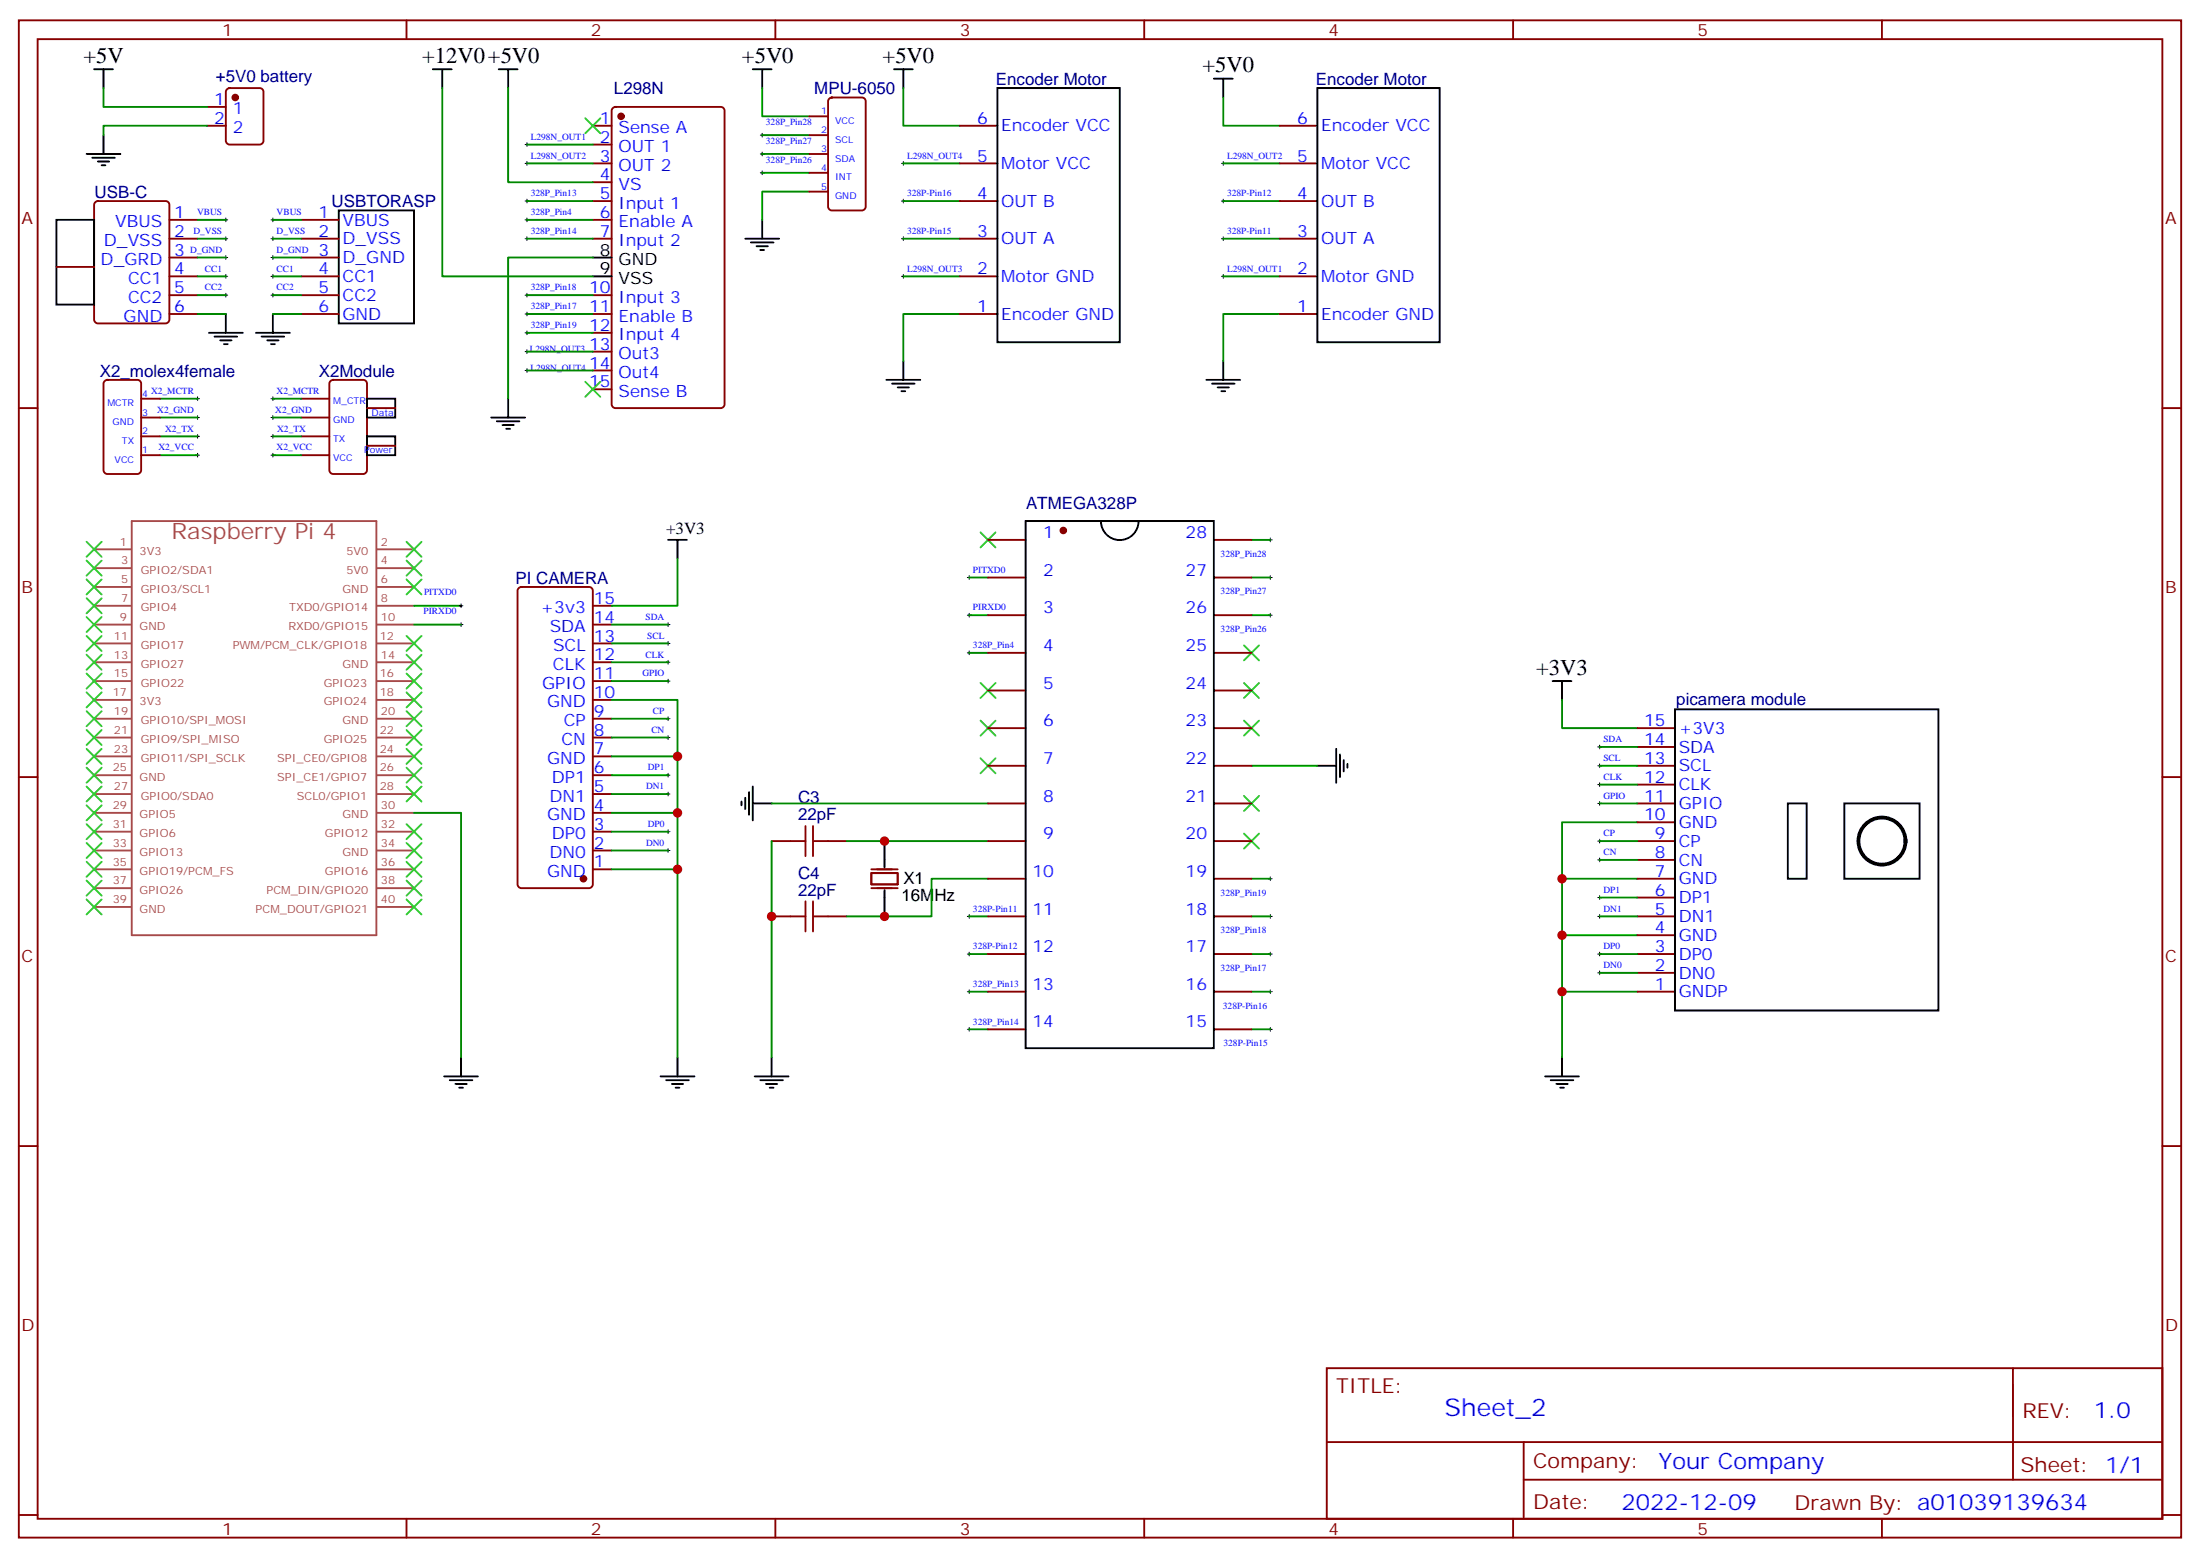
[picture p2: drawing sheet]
<svg xmlns="http://www.w3.org/2000/svg" width="412mm" height="292mm" viewBox="0 0 412 292" stroke-linecap="round" stroke-linejoin="round" font-family="sans-serif">
<g fill="none" stroke="#870000" stroke-width=".35">
<path d="M3.5 3.8h405.4v284.3h-405.4zM7.1 7.3h398.2v277.3h-398.2zM42.6 16.7l.4-.2h5.7a.71 .71 0 0 1 .7 .7v9.2a.76 .76 0 0 1-.7 .7h-5.7a.76 .76 0 0 1-.7-.7v-9.2zM76.2 3.8v3.5M145.3 3.8v3.5M155.5 18.5l.4-.2h5.7a.71 .71 0 0 1 .7 .7v19.7a.76 .76 0 0 1-.7 .7h-5.7a.76 .76 0 0 1-.7-.7v-19.7zM214.5 3.8v3.5M283.6 3.8v3.5M352.8 3.8v3.5M17.9 37.9l.4-.2h12.7a.71 .71 0 0 1 .7 .7v21.5a.76 .76 0 0 1-.7 .7h-12.7a.76 .76 0 0 1-.7-.7v-21.5zM38.8 23.6h3.5M38.8 20h3.5"/>
<path d="M111.1 23.6h3.6M111.1 27.1h3.6M111.1 30.6h3.6M111.1 34.1h3.6M111.1 37.7h3.6M114.9 20.2l.5-.2h19.7a.71 .71 0 0 1 .7 .7v55.1a.76 .76 0 0 1-.7 .7h-19.7a.76 .76 0 0 1-.7-.7v-55.1zM151.7 21.8h3.5M151.7 25.3h3.5M151.7 28.9h3.5M151.7 32.4h3.5M151.7 35.9h3.5M179.9 23.6h7.1"/>
<path d="M179.9 30.6h7.1M179.9 37.7h7.1M239.9 23.6h7M239.9 30.6h7M239.9 37.7h7M10.6 50h7M31.7 41.2h5.3M31.7 44.7h5.3M31.7 55.3h5.3M31.7 58.8h5.3M31.7 48.3h5.3M31.7 51.8h5.3"/>
<path d="M56.4 41.2h7.1M56.4 44.7h7.1M56.4 55.3h7.1M56.4 58.8h7.1M56.4 48.3h7.1M56.4 51.8h7.1M111.1 41.2h3.6M111.1 44.7h3.6M111.1 55.3h3.6M111.1 58.8h3.6M179.9 44.7h7.1M179.9 58.8h7.1"/>
<path d="M179.9 51.8h7.1M239.9 44.7h7M239.9 58.8h7M239.9 51.8h7M3.5 76.5h3.6M19.6 71.4l.5-.2h5.7a.71 .71 0 0 1 .7 .7v16.2a.76 .76 0 0 1-.7 .7h-5.7a.76 .76 0 0 1-.7-.7v-16.2zM26.5 78.2h3.5M26.5 74.7h3.5M56.4 78.2h5.3M56.4 74.7h5.3M62 71.4l.4-.2h5.7a.71 .71 0 0 1 .7 .7v16.2a.76 .76 0 0 1-.7 .7h-5.7a.76 .76 0 0 1-.7-.7v-16.2zM68.8 76.5h5.3"/>
<path d="M111.1 62.4h3.6M111.1 65.9h3.6M111.1 69.4h3.6M111.1 73h3.6M405.3 76.5h3.6M26.5 85.3h3.5M26.5 81.8h3.5M56.4 85.3h5.3M56.4 81.8h5.3M68.8 83.5h5.3M97.2 110.2l.5-.2h12.7a.71 .71 0 0 1 .7 .7v55a.76 .76 0 0 1-.7 .7h-12.7a.76 .76 0 0 1-.7-.7v-55zM111.1 117.1h3.6"/>
<path d="M111.1 113.5h3.6M185.2 101.2h7.1M185.2 108.2h7.1M185.2 115.3h7.1M227.5 101.2h7.1M227.5 108.2h7.1M227.5 115.3h7.1M111.1 138.2h3.6M111.1 134.7h3.6M111.1 131.2h3.6M111.1 127.6h3.6M111.1 124.1h3.6"/>
<path d="M111.1 120.6h3.6M185.2 122.3h7.1M185.2 129.4h7.1M185.2 136.5h7.1M227.5 122.3h7.1M227.5 129.4h7.1M227.5 136.5h7.1M306.9 136.5h7.1M306.9 140h7.1M3.5 145.6h3.6M111.1 159.4h3.6M111.1 155.9h3.6"/>
<path d="M111.1 152.3h3.6M111.1 148.8h3.6M111.1 145.3h3.6M111.1 141.7h3.6M144.6 157.6h3.6M155.2 157.6h3.5M185.2 157.6h7.1M185.2 143.5h7.1M185.2 150.6h7.1M227.5 157.6h7.1M227.5 143.5h7.1M227.5 150.6h7.1"/>
<path d="M306.9 157.6h7.1M306.9 143.5h7.1M306.9 150.6h7.1M306.9 147h7.1M306.9 154.1h7.1M405.3 145.6h3.6M111.1 162.9h3.6M144.6 171.7h3.6M155.2 171.7h3.5M163.3 163.6h5v2.1h-5zM163.3 162.9h5M163.3 166.4h5"/>
<path d="M185.2 171.7h7.1M185.2 178.8h7.1M185.2 164.7h7.1M227.5 171.7h7.1M227.5 178.8h7.1M227.5 164.7h7.1M306.9 171.7h7.1M306.9 178.8h7.1M306.9 164.7h7.1M306.9 161.1h7.1M306.9 168.2h7.1M306.9 175.3h7.1"/>
<path d="M185.2 192.9h7.1M185.2 185.8h7.1M227.5 192.9h7.1M227.5 185.8h7.1M306.9 185.8h7.1M306.9 182.3h7.1M3.5 214.8h3.6M405.3 214.8h3.6M248.7 256.4h156.6v28.2h-156.6zM377.3 256.4v20.9M248.7 270.2h156.5M285.6 277.3h119.6"/>
<path d="M285.6 270.2v14.2M3.5 283.9h3.6M76.2 284.6v3.5M145.3 284.6v3.5M214.5 284.6v3.5M283.6 284.6v3.5M352.8 284.6v3.5M405.3 283.9h3.6"/>
</g>
<g fill="none" stroke="#000" stroke-width=".35">
<path d="M17.6 13h3.6M19.4 13v3.5M81.1 13h3.6M82.9 13v3.5M93.5 13h3.5M95.2 13v3.5M141.1 13h3.5M142.9 13v3.5M167.6 13h3.5M169.3 13v3.5M187 16.5h22.9v47.6h-22.9zM227.5 14.7h3.6"/>
<path d="M229.3 14.7v3.6M246.9 16.5h23v47.6h-23zM16.2 28.9h6.4M17.3 29.6h4.2M18.3 30.3h2.2M19 31h.8M19.4 25.3v3.6M63.5 39.4h14.1v21.2h-14.1zM10.6 41.2h7v15.9h-7zM42.3 58.8v3.6M51.2 58.8v3.6M111.1 48.3h3.6"/>
<path d="M111.1 51.8h3.6M139.7 44.7h6.3M140.8 45.4h4.2M141.8 46.1h2.1M142.5 46.8h.7M142.9 41.2v3.5M39.2 62.4h6.3M40.2 63.1h4.2M41.3 63.8h2.1M42 64.5h.7M48 62.4h6.3M49 63.1h4.3"/>
<path d="M50.1 63.8h2.1M50.8 64.5h.7M68.8 74.7h5.3v3.5h-5.3zM92.1 78.2h6.3M93.1 79h4.3M94.2 79.7h2.1M95.2 74.7v3.5M166.2 71.2h6.3M167.2 71.9h4.2M168.3 72.6h2.1M169 73.3h.7M169.3 67.7v3.5"/>
<path d="M226.1 71.2h6.4M227.2 71.9h4.2M228.2 72.6h2.2M229 73.3h.7M229.3 67.7v3.5M68.8 81.8h5.3v3.5h-5.3zM94.9 80.4h.7M192.3 97.6h35.2v98.8h-35.2zM206.4 97.6l7 .1a3.5 3.5 0 0 1-3.5 3.5 3.5 3.5 0 0 1-3.5-3.6zM125.2 101.2h3.6M127 101.2v3.5M291 127.6h3.6"/>
<path d="M292.8 127.6v3.6M314 132.9h49.4v56.5h-49.4zM139 150.2v.7M139.7 149.5v2.1M140.4 148.4v4.3M141.1 150.6h3.5M141.1 147.4v6.3M165.8 157.6v5M246.9 143.5h3.6M250.5 140.3v6.4M251.2 141.4v4.2M251.9 142.5v2.1"/>
<path d="M252.6 143.2v.7M335.1 150.6h3.6v14.1h-3.6zM345.7 150.6h14.1v14.1h-14.1zM165.8 166.8v4.9M86.4 198.2v3.5M127 198.2v3.5M144.6 198.2v3.5M292.8 198.2v3.5M83.3 201.7h6.3M84.3 202.4h4.2M85.4 203.1h2.1M86.1 203.8h.7"/>
<path d="M123.8 201.7h6.4M124.9 202.4h4.2M125.9 203.1h2.2M126.6 203.8h.8M141.5 201.7h6.3M142.5 202.4h4.3M143.6 203.1h2.1M144.3 203.8h.7M289.6 201.7h6.4M290.7 202.4h4.2M291.7 203.1h2.2M292.5 203.8h.7"/>
</g>
<path d="M148.2 157.6h2.8M151 154.8v5.6M152.4 157.6h2.8M152.4 154.8v5.6M148.2 171.7h2.8M151 168.9v5.7M152.4 168.9v5.7M152.4 171.7h2.8" fill="none" stroke="#a10000" stroke-width=".35"/>
<g fill="none" stroke="#a64a4a" stroke-width=".35">
<path d="M24.7 97.6h45.9v77.7h-45.9zM17.6 102.9h7M17.6 106.5h7M17.6 110h7M17.6 113.5h7M17.6 117.1h7M70.7 102.9h6.9M70.7 106.5h6.9M70.7 110h6.9M70.7 113.5h6.9M70.7 117.1h6.9M17.6 131.2h7"/>
<path d="M17.6 124.1h7M17.6 134.7h7M17.6 120.6h7M17.6 127.6h7M17.6 138.2h7M70.7 131.2h6.9M70.7 124.1h6.9M70.7 134.7h6.9M70.7 120.6h6.9M70.7 127.6h6.9M70.7 138.2h6.9M17.6 145.3h7"/>
<path d="M17.6 152.3h7M17.6 159.4h7M17.6 141.7h7M17.6 148.8h7M17.6 155.9h7M70.7 145.3h6.9M70.7 152.3h6.9M70.7 159.4h6.9M70.7 141.7h6.9M70.7 148.8h6.9M70.7 155.9h6.9M17.6 170h7"/>
<path d="M17.6 162.9h7M17.6 166.4h7M70.7 170h6.9M70.7 162.9h6.9M70.7 166.4h6.9"/>
</g>
<g fill="none" stroke="#000" stroke-width=".19">
<path d="M98.4 30.6h.7M98.4 27.1h.7M98.4 37.7h.7M98.8 26.7v.7M98.8 30.3v.7M98.8 37.3v.7M142.5 25.3h.7M142.5 28.9h.7M142.5 32.4h.7M142.9 25v.7M142.9 28.5v.7M142.9 32v.7"/>
<path d="M169 30.6h.7M169 37.7h.7M169.3 30.3v.7M169.3 37.3v.7M229 30.6h.7M229 37.7h.7M229.3 30.3v.7M229.3 37.3v.7M42 51.8h.7M42 44.7h.7M42 41.2h.7M42 55.3h.7"/>
<path d="M42 48.3h.7M42.3 40.9v.7M42.3 44.4v.7M42.3 47.9v.7M42.3 51.4v.7M42.3 55v.7M50.8 51.8h.7M50.8 44.7h.7M50.8 41.2h.7M50.8 55.3h.7M50.8 48.3h.7M51.2 40.9v.7"/>
<path d="M51.2 44.4v.7M51.2 47.9v.7M51.2 51.4v.7M51.2 55v.7M98.4 44.7h.7M98.4 41.2h.7M98.4 58.8h.7M98.4 55.3h.7M98.8 40.9v.7M98.8 44.4v.7M98.8 55v.7M98.8 58.5v.7"/>
<path d="M169 51.8h.7M169 44.7h.7M169.3 44.4v.7M169.3 51.4v.7M229 51.8h.7M229 44.7h.7M229.3 44.4v.7M229.3 51.4v.7M36.7 78.2h.7M36.7 74.7h.7M37 74.4v.7M37 77.9v.7"/>
<path d="M50.8 78.2h.7M50.8 74.7h.7M51.2 74.4v.7M51.2 77.9v.7M98.4 65.9h.7M98.4 69.4h.7M98.4 62.4h.7M98.8 62v.7M98.8 65.5v.8M98.8 69.1v.7M36.7 85.3h.7M36.7 81.8h.7"/>
<path d="M37 81.4v.7M37 84.9v.8M50.8 85.3h.7M50.8 81.8h.7M51.2 81.4v.7M51.2 84.9v.8M86.1 117.1h.7M86.1 113.5h.7M86.4 113.2v.7M86.4 116.7v.7M124.9 117.1h.7M125.2 116.7v.7"/>
<path d="M181.3 108.2h.7M181.3 115.3h.7M181.7 107.9v.7M181.7 114.9v.7M237.8 108.2h.7M237.8 115.3h.7M237.8 101.2h.7M238.1 100.8v.7M238.1 107.9v.7M238.1 114.9v.7M124.9 120.6h.7M124.9 124.1h.7"/>
<path d="M124.9 134.7h.7M124.9 138.2h.7M124.9 127.6h.7M125.2 120.2v.7M125.2 123.8v.7M125.2 127.3v.7M125.2 134.3v.7M125.2 137.9v.7M181.3 122.3h.7M181.7 122v.7M299.5 140h.7M299.9 139.6v.7"/>
<path d="M124.9 145.3h.7M124.9 148.8h.7M124.9 155.9h.7M124.9 159.4h.7M125.2 144.9v.7M125.2 148.4v.8M125.2 155.5v.7M125.2 159v.7M299.5 150.6h.7M299.5 147h.7M299.5 143.5h.7M299.5 157.6h.7"/>
<path d="M299.9 143.2v.7M299.9 146.7v.7M299.9 150.2v.7M299.9 157.3v.7M181.3 171.7h.7M181.3 178.8h.7M181.7 171.4v.7M181.7 178.4v.7M237.8 171.7h.7M237.8 178.8h.7M237.8 164.7h.7M238.1 164.3v.7"/>
<path d="M238.1 171.4v.7M238.1 178.4v.7M299.5 171.7h.7M299.5 178.8h.7M299.5 161.1h.7M299.5 168.2h.7M299.9 160.8v.7M299.9 167.9v.7M299.9 171.4v.7M299.9 178.4v.7M181.3 192.9h.7M181.3 185.8h.7"/>
<path d="M181.7 185.5v.7M181.7 192.5v.8M237.8 192.9h.7M237.8 185.8h.7M238.1 185.5v.7M238.1 192.5v.8M299.5 182.3h.7M299.9 182v.7"/>
</g>
<g fill="none" stroke="#008700" stroke-width=".35">
<path d="M19.4 16.5v3.5h19.4M82.9 16.5v35.3h28.2M95.2 16.5v17.6h15.9M142.9 16.5v5.3h8.8M169.3 16.5v7.1h10.6M229.3 18.3v5.3h10.6M38.8 23.6h-19.4v1.7M98.8 37.7h12.3M98.8 30.6h12.3M98.8 27.1h12.3M142.9 25.3h8.8M142.9 28.9h8.8"/>
<path d="M142.9 32.4h8.8M151.7 35.9h-8.8v5.3M169.3 37.7h10.6M169.3 30.6h10.6M229.3 37.7h10.6M229.3 30.6h10.6M37 44.7h5.3M37 51.8h5.3M37 41.2h5.3M37 58.8h5.3M37 55.3h5.3M37 48.3h5.3"/>
<path d="M51.2 44.7h5.2M51.2 51.8h5.2M51.2 41.2h5.2M51.2 58.8h5.2M51.2 55.3h5.2M51.2 48.3h5.2M98.8 44.7h12.3M98.8 41.2h12.3M98.8 58.8h12.3M98.8 55.3h12.3M111.1 48.3h-15.9v26.4M169.3 44.7h10.6"/>
<path d="M169.3 51.8h10.6M179.9 58.8h-10.6v8.9M229.3 44.7h10.6M229.3 51.8h10.6M239.9 58.8h-10.6v8.9M30 74.7h7M30 78.2h7M51.2 74.7h5.2M51.2 78.2h5.2M98.8 62.4h12.3M98.8 65.9h12.3M98.8 69.4h12.3"/>
<path d="M30 81.8h7M30 85.3h7M51.2 81.8h5.2M51.2 85.3h5.2M77.6 117.1h8.8M77.6 113.5h8.8M114.7 117.1h10.5M127 104.7v8.8h-12.3M181.7 108.2h3.5M181.7 115.3h3.5M234.6 108.2h3.5M234.6 115.3h3.5"/>
<path d="M234.6 101.2h3.5M114.7 131.2h12.3v10.5M114.7 127.6h10.5M114.7 134.7h10.5M114.7 138.2h10.5M114.7 124.1h10.5M114.7 120.6h10.5M181.7 122.3h3.5M292.8 131.2v5.3h14.1M299.9 140h7M77.6 152.3h8.8v45.9M114.7 152.3h12.3v10.6"/>
<path d="M114.7 141.7h12.3v10.6M114.7 145.3h10.5M114.7 148.8h10.5M114.7 155.9h10.5M114.7 159.4h10.5M144.6 157.6v40.6M144.6 150.6h40.6M158.7 157.6h26.5M234.6 143.5h12.3M299.9 157.6h7M299.9 143.5h7M299.9 150.6h7"/>
<path d="M299.9 147h7M306.9 154.1h-14.1v10.6M114.7 162.9h12.3v35.3M181.7 171.7h3.5M181.7 178.8h3.5M185.2 164.7h-10.6v7h-15.9M234.6 171.7h3.5M234.6 178.8h3.5M234.6 164.7h3.5M299.9 171.7h7M299.9 178.8h7M299.9 161.1h7"/>
<path d="M299.9 168.2h7M306.9 175.3h-14.1v22.9M306.9 164.7h-14.1v10.6M181.7 192.9h3.5M181.7 185.8h3.5M234.6 192.9h3.5M234.6 185.8h3.5M292.8 185.8h14.1M299.9 182.3h7"/>
</g>
<g fill="none" stroke="#3c3" stroke-width=".35">
<path d="M109.7 22.2l2.8 2.8M112.5 22.2l-2.8 2.8M109.7 71.5l2.8 2.9M112.5 71.5l-2.8 2.9M183.8 99.8l2.8 2.8M186.6 99.8l-2.8 2.8M16.2 101.5l2.8 2.9M16.2 105.1l2.8 2.8M16.2 108.6l2.8 2.8M16.2 112.1l2.8 2.8M16.2 115.6l2.8 2.9M16.2 119.2l2.8 2.8"/>
<path d="M19 101.5l-2.8 2.9M19 105.1l-2.8 2.8M19 108.6l-2.8 2.8M19 112.1l-2.8 2.8M19 115.6l-2.8 2.9M19 119.2l-2.8 2.8M76.2 105.1l2.8 2.8M76.2 119.2l2.8 2.8M76.2 108.6l2.8 2.8M76.2 101.5l2.8 2.9M79 101.5l-2.8 2.9M79 105.1l-2.8 2.8"/>
<path d="M79 119.2l-2.8 2.8M79 108.6l-2.8 2.8M16.2 122.7l2.8 2.8M16.2 126.2l2.8 2.8M16.2 129.8l2.8 2.8M16.2 133.3l2.8 2.8M16.2 136.8l2.8 2.8M19 122.7l-2.8 2.8M19 126.2l-2.8 2.8M19 129.8l-2.8 2.8M19 133.3l-2.8 2.8M19 136.8l-2.8 2.8"/>
<path d="M76.2 122.7l2.8 2.8M76.2 126.2l2.8 2.8M76.2 129.8l2.8 2.8M76.2 133.3l2.8 2.8M76.2 136.8l2.8 2.8M79 122.7l-2.8 2.8M79 126.2l-2.8 2.8M79 129.8l-2.8 2.8M79 133.3l-2.8 2.8M79 136.8l-2.8 2.8M183.8 135l2.8 2.9M183.8 128l2.8 2.8"/>
<path d="M186.6 135l-2.8 2.9M186.6 128l-2.8 2.8M233.2 120.9l2.8 2.9M233.2 128l2.8 2.8M233.2 135l2.8 2.9M236 120.9l-2.8 2.9M236 128l-2.8 2.8M236 135l-2.8 2.9M16.2 140.3l2.8 2.9M16.2 143.9l2.8 2.8M16.2 147.4l2.8 2.8M16.2 150.9l2.8 2.8"/>
<path d="M16.2 154.4l2.8 2.9M16.2 158l2.8 2.8M19 140.3l-2.8 2.9M19 143.9l-2.8 2.8M19 147.4l-2.8 2.8M19 150.9l-2.8 2.8M19 154.4l-2.8 2.9M19 158l-2.8 2.8M76.2 140.3l2.8 2.9M76.2 143.9l2.8 2.8M76.2 147.4l2.8 2.8M76.2 154.4l2.8 2.9"/>
<path d="M76.2 158l2.8 2.8M79 140.3l-2.8 2.9M79 143.9l-2.8 2.8M79 147.4l-2.8 2.8M79 154.4l-2.8 2.9M79 158l-2.8 2.8M183.8 142.1l2.8 2.8M186.6 142.1l-2.8 2.8M233.2 149.2l2.8 2.8M233.2 156.2l2.8 2.8M236 149.2l-2.8 2.8M236 156.2l-2.8 2.8"/>
<path d="M16.2 161.5l2.8 2.8M16.2 165l2.8 2.9M16.2 168.6l2.8 2.8M19 161.5l-2.8 2.8M19 165l-2.8 2.9M19 168.6l-2.8 2.8M76.2 161.5l2.8 2.8M76.2 165l2.8 2.9M76.2 168.6l2.8 2.8M79 161.5l-2.8 2.8M79 165l-2.8 2.9M79 168.6l-2.8 2.8"/>
</g>
<g fill="#870000" stroke="#870000" stroke-width=".35">
<circle cx="116.4" cy="21.8" r=".53"/>
<circle cx="199.3" cy="99.4" r=".53"/>
<circle cx="109.4" cy="164.7" r=".53"/>
<circle cx="44.1" cy="18.3" r=".53"/>
</g>
<circle cx="352.8" cy="157.6" r="4.4" fill="none" stroke="#000" stroke-width=".71"/>
<g fill="#c00">
<circle cx="144.6" cy="171.7" r=".88"/>
<circle cx="165.8" cy="157.6" r=".88"/>
<circle cx="165.8" cy="171.7" r=".88"/>
<circle cx="292.8" cy="175.3" r=".88"/>
<circle cx="292.8" cy="164.7" r=".88"/>
<circle cx="292.8" cy="185.8" r=".88"/>
<circle cx="127" cy="152.3" r=".88"/>
<circle cx="127" cy="141.7" r=".88"/>
<circle cx="127" cy="162.9" r=".88"/>
</g>
<text font-size="4.6" fill="#00f" x="270.8" y="265.4">Sheet_2</text>
<g font-size="4.2">
<text x="15.6" y="11.9">+5V</text>
<text x="79.1" y="11.9">+12V0+5V0</text>
<text x="139.1" y="11.9">+5V0</text>
<text x="165.4" y="11.8">+5V0</text>
<text x="225.4" y="13.6">+5V0</text>
<text x="288" y="126.6">+3V3</text>
</g>
<text font-size="4.2" fill="#a54b4b" x="32.2" y="101.1">Raspberry Pi 4</text>
<g font-size="4.2" fill="#fff">
<text x="252.8" y="144.9">GND</text>
<text x="129.6" y="152">GND</text>
</g>
<g font-size="4.2" fill="#00f">
<text x="392.5" y="265.7">1.0</text>
<text x="310.9" y="275.2">Your Company</text>
<text x="304" y="283">2022-12-09</text>
</g>
<g font-size="3.9" fill="#800">
<text x="250.5" y="261">TITLE:</text>
<text x="379.1" y="265.7">REV:</text>
<text x="287.4" y="275.2">Company:</text>
<text x="378.7" y="275.8">Sheet: 1/1</text>
<text x="287.4" y="282.9">Date:</text>
<text x="336.4" y="282.9">Drawn By: a01039139634</text>
</g>
<g font-size="3.2" fill="#800">
<text x="41.6" y="6.8">1</text>
<text x="110.8" y="6.8">2</text>
<text x="179.9" y="6.8">3</text>
<text x="249.1" y="6.8">4</text>
<text x="318.2" y="6.8">5</text>
<text x="4.1" y="41.9">A</text>
<text x="405.9" y="41.9">A</text>
<text x="4.1" y="111.1">B</text>
<text x="405.9" y="111.1">B</text>
<text x="4.1" y="180.2">C</text>
<text x="405.9" y="180.2">C</text>
<text x="4.1" y="249.3">D</text>
<text x="405.9" y="249.3">D</text>
<text x="41.6" y="287.6">1</text>
<text x="110.8" y="287.6">2</text>
<text x="179.9" y="287.6">3</text>
<text x="249.1" y="287.6">4</text>
<text x="318.2" y="287.6">5</text>
</g>
<g font-size="3.2" fill="#000080">
<text x="40.5" y="15.4">+5V0 battery</text>
<text x="115.1" y="17.6">L298N</text>
<text x="152.6" y="17.6">MPU-6050</text>
<text x="186.7" y="15.9">Encoder Motor</text>
<text x="246.7" y="15.9">Encoder Motor</text>
<text x="17.7" y="37">USB-C</text>
<text x="62.2" y="38.8">USBTORASP</text>
<text x="18.7" y="70.6">X2_molex4female</text>
<text x="59.7" y="70.6">X2Module</text>
<text x="192.3" y="95.3">ATMEGA328P</text>
<text x="96.6" y="109.4">PI CAMERA</text>
<text x="314.2" y="132.1">picamera module</text>
<text x="149.6" y="153.7">22pF</text>
<text x="149.6" y="150.6">C3</text>
<text x="149.6" y="167.9">22pF</text>
<text x="149.6" y="164.7">C4</text>
</g>
<g font-size="3.2" fill="#00f">
<text x="40.1" y="19.7">1</text>
<text x="40.1" y="23.2">2</text>
<text x="43.6" y="21.4">1</text>
<text x="112.5" y="23.2">1</text>
<text x="183.2" y="23.2">6</text>
<text x="243.2" y="23.2">6</text>
<text x="43.6" y="25">2</text>
<text x="112.5" y="26.7">2</text>
<text x="116" y="25">Sense A</text>
<text x="116" y="28.5">OUT 1</text>
<text x="187.7" y="24.6">Encoder VCC</text>
<text x="247.6" y="24.6">Encoder VCC</text>
<text x="112.5" y="30.3">3</text>
<text x="112.5" y="33.8">4</text>
<text x="116" y="32">OUT 2</text>
<text x="116" y="35.6">VS</text>
<text x="183.2" y="30.3">5</text>
<text x="187.7" y="31.7">Motor VCC</text>
<text x="243.2" y="30.3">5</text>
<text x="247.6" y="31.7">Motor VCC</text>
<text x="32.6" y="40.9">1</text>
<text x="59.7" y="40.9">1</text>
<text x="112.5" y="37.3">5</text>
<text x="112.5" y="40.9">6</text>
<text x="116" y="39.1">Input 1</text>
<text x="183.2" y="37.3">4</text>
<text x="187.7" y="38.7">OUT B</text>
<text x="243.2" y="37.3">4</text>
<text x="247.6" y="38.7">OUT B</text>
<text x="19.5" y="46.1">D_VSS</text>
<text x="21.6" y="42.6">VBUS</text>
<text x="32.6" y="44.4">2</text>
<text x="32.6" y="47.9">3</text>
<text x="59.7" y="44.4">2</text>
<text x="59.7" y="47.9">3</text>
<text x="64.2" y="42.3">VBUS</text>
<text x="64.2" y="45.8">D_VSS</text>
<text x="112.5" y="44.4">7</text>
<text x="116" y="42.6">Enable A</text>
<text x="116" y="46.1">Input 2</text>
<text x="183.2" y="44.4">3</text>
<text x="187.7" y="45.8">OUT A</text>
<text x="243.2" y="44.4">3</text>
<text x="247.6" y="45.8">OUT A</text>
<text x="18.9" y="49.7">D_GRD</text>
<text x="24" y="53.2">CC1</text>
<text x="32.6" y="51.4">4</text>
<text x="59.7" y="51.4">4</text>
<text x="64.2" y="49.3">D_GND</text>
<text x="64.2" y="52.8">CC1</text>
<text x="183.2" y="51.4">2</text>
<text x="187.7" y="52.8">Motor GND</text>
<text x="243.2" y="51.4">2</text>
<text x="247.6" y="52.8">Motor GND</text>
<text x="24" y="56.7">CC2</text>
<text x="32.6" y="58.5">6</text>
<text x="32.6" y="55">5</text>
<text x="59.7" y="55">5</text>
<text x="59.7" y="58.5">6</text>
<text x="64.2" y="56.4">CC2</text>
<text x="64.2" y="59.9">GND</text>
<text x="110.4" y="55">10</text>
<text x="110.4" y="58.5">11</text>
<text x="116" y="56.7">Input 3</text>
<text x="183.2" y="58.5">1</text>
<text x="187.7" y="59.9">Encoder GND</text>
<text x="243.2" y="58.5">1</text>
<text x="247.6" y="59.9">Encoder GND</text>
<text x="23.2" y="60.3">GND</text>
<text x="110.4" y="62">12</text>
<text x="110.4" y="65.5">13</text>
<text x="116" y="60.3">Enable B</text>
<text x="116" y="63.8">Input 4</text>
<text x="110.4" y="69.1">14</text>
<text x="116" y="67.3">Out3</text>
<text x="116" y="70.8">Out4</text>
<text x="110.4" y="72.6">15</text>
<text x="116" y="74.4">Sense B</text>
<text x="195.5" y="100.8">1</text>
<text x="222.2" y="100.8">28</text>
<text x="195.5" y="107.9">2</text>
<text x="222.2" y="107.9">27</text>
<text x="111.3" y="113.2">15</text>
<text x="101.3" y="114.9">+3v3</text>
<text x="103" y="118.5">SDA</text>
<text x="111.3" y="116.7">14</text>
<text x="195.5" y="114.9">3</text>
<text x="222.2" y="114.9">26</text>
<text x="103.6" y="125.5">CLK</text>
<text x="103.7" y="122">SCL</text>
<text x="111.3" y="123.8">12</text>
<text x="111.3" y="120.2">13</text>
<text x="195.5" y="122">4</text>
<text x="222.2" y="122">25</text>
<text x="101.6" y="129">GPIO</text>
<text x="111.3" y="130.8">10</text>
<text x="111.3" y="127.3">11</text>
<text x="195.5" y="129">5</text>
<text x="222.2" y="129">24</text>
<text x="102.5" y="132.6">GND</text>
<text x="105.7" y="136.1">CP</text>
<text x="111.3" y="137.9">8</text>
<text x="111.3" y="134.3">9</text>
<text x="195.5" y="136.1">6</text>
<text x="222.2" y="136.1">23</text>
<text x="308.2" y="136.1">15</text>
<text x="314.7" y="137.5">+3V3</text>
<text x="102.5" y="143.2">GND</text>
<text x="105.2" y="139.6">CN</text>
<text x="111.3" y="141.4">7</text>
<text x="195.5" y="143.2">7</text>
<text x="222.2" y="143.2">22</text>
<text x="308.2" y="139.6">14</text>
<text x="308.2" y="143.2">13</text>
<text x="314.7" y="141">SDA</text>
<text x="103.4" y="146.7">DP1</text>
<text x="111.3" y="148.4">5</text>
<text x="111.3" y="144.9">6</text>
<text x="308.2" y="146.7">12</text>
<text x="314.7" y="144.6">SCL</text>
<text x="314.7" y="148.1">CLK</text>
<text x="102.5" y="153.7">GND</text>
<text x="103" y="150.2">DN1</text>
<text x="111.3" y="155.5">3</text>
<text x="111.3" y="152">4</text>
<text x="195.5" y="150.2">8</text>
<text x="222.2" y="150.2">21</text>
<text x="308.2" y="150.2">11</text>
<text x="308.2" y="153.7">10</text>
<text x="314.7" y="151.6">GPIO</text>
<text x="314.7" y="155.2">GND</text>
<text x="103" y="160.8">DN0</text>
<text x="103.4" y="157.3">DP0</text>
<text x="111.3" y="159">2</text>
<text x="195.5" y="157.3">9</text>
<text x="222.2" y="157.3">20</text>
<text x="310.2" y="157.3">9</text>
<text x="310.2" y="160.8">8</text>
<text x="314.7" y="158.7">CP</text>
<text x="102.5" y="164.3">GND</text>
<text x="111.3" y="162.6">1</text>
<text x="193.5" y="164.3">10</text>
<text x="222.2" y="164.3">19</text>
<text x="310.2" y="164.3">7</text>
<text x="310.2" y="167.9">6</text>
<text x="314.7" y="162.2">CN</text>
<text x="314.7" y="165.7">GND</text>
<text x="193.5" y="171.4">11</text>
<text x="222.2" y="171.4">18</text>
<text x="310.2" y="171.4">5</text>
<text x="314.7" y="169.3">DP1</text>
<text x="314.7" y="172.8">DN1</text>
<text x="193.5" y="178.4">12</text>
<text x="222.2" y="178.4">17</text>
<text x="310.2" y="174.9">4</text>
<text x="310.2" y="178.4">3</text>
<text x="314.7" y="176.3">GND</text>
<text x="314.7" y="179.8">DP0</text>
<text x="193.5" y="185.5">13</text>
<text x="222.2" y="185.5">16</text>
<text x="310.2" y="182">2</text>
<text x="310.2" y="185.5">1</text>
<text x="314.7" y="183.4">DN0</text>
<text x="314.7" y="186.9">GNDP</text>
<text x="193.5" y="192.5">14</text>
<text x="222.2" y="192.5">15</text>
</g>
<g font-size="3.2">
<text x="112.5" y="47.9">8</text>
<text x="112.5" y="51.4">9</text>
<text x="116" y="49.7">GND</text>
<text x="116" y="53.2">VSS</text>
<text x="124.8" y="100.1">+3V3</text>
<text x="169.3" y="165.7">X1</text>
<text x="169" y="168.9">16MHz</text>
</g>
<g font-size="2.1" fill="#a54b4b">
<text x="22.5" y="102.2">1</text>
<text x="22.7" y="105.8">3</text>
<text x="26.2" y="104">3V3</text>
<text x="26.4" y="107.5">GPIO2/SDA1</text>
<text x="64.9" y="104">5V0</text>
<text x="64.9" y="107.5">5V0</text>
<text x="71.4" y="102.2">2</text>
<text x="71.4" y="105.8">4</text>
<text x="22.7" y="109.3">5</text>
<text x="22.7" y="112.8">7</text>
<text x="26.4" y="111">GPIO3/SCL1</text>
<text x="64.2" y="111">GND</text>
<text x="71.4" y="112.8">8</text>
<text x="71.4" y="109.3">6</text>
<text x="21.4" y="119.9">11</text>
<text x="22.5" y="116.4">9</text>
<text x="26.2" y="118.1">GND</text>
<text x="26.4" y="114.6">GPIO4</text>
<text x="54.1" y="118.1">RXD0/GPIO15</text>
<text x="54.2" y="114.6">TXD0/GPIO14</text>
<text x="71.2" y="119.9">12</text>
<text x="71.4" y="116.4">10</text>
<text x="21.4" y="123.4">13</text>
<text x="26.4" y="121.6">GPIO17</text>
<text x="26.4" y="125.1">GPIO27</text>
<text x="43.6" y="121.6">PWM/PCM_CLK/GPIO18</text>
<text x="64.2" y="125.1">GND</text>
<text x="71.4" y="123.4">14</text>
<text x="21.1" y="130.5">17</text>
<text x="21.4" y="126.9">15</text>
<text x="26.4" y="128.7">GPIO22</text>
<text x="60.7" y="128.7">GPIO23</text>
<text x="71.2" y="126.9">16</text>
<text x="71.2" y="130.5">18</text>
<text x="21.4" y="134">19</text>
<text x="21.4" y="137.5">21</text>
<text x="26.2" y="132.2">3V3</text>
<text x="26.4" y="135.7">GPIO10/SPI_MOSI</text>
<text x="60.7" y="132.2">GPIO24</text>
<text x="64.2" y="135.7">GND</text>
<text x="71.2" y="137.5">22</text>
<text x="71.4" y="134">20</text>
<text x="21.4" y="141.1">23</text>
<text x="26.4" y="139.3">GPIO9/SPI_MISO</text>
<text x="26.4" y="142.8">GPIO11/SPI_SCLK</text>
<text x="52" y="142.8">SPI_CE0/GPIO8</text>
<text x="60.7" y="139.3">GPIO25</text>
<text x="71.2" y="141.1">24</text>
<text x="21.1" y="144.6">25</text>
<text x="21.4" y="148.1">27</text>
<text x="26.2" y="146.3">GND</text>
<text x="26.4" y="149.8">GPIO0/SDA0</text>
<text x="52" y="146.3">SPI_CE1/GPIO7</text>
<text x="55.6" y="149.8">SCL0/GPIO1</text>
<text x="71.2" y="144.6">26</text>
<text x="71.2" y="148.1">28</text>
<text x="21.1" y="151.6">29</text>
<text x="21.1" y="155.2">31</text>
<text x="26.2" y="153.4">GPIO5</text>
<text x="64.2" y="153.4">GND</text>
<text x="71.4" y="151.6">30</text>
<text x="71.4" y="155.2">32</text>
<text x="21.1" y="158.7">33</text>
<text x="26.2" y="156.9">GPIO6</text>
<text x="26.2" y="160.4">GPIO13</text>
<text x="60.9" y="156.9">GPIO12</text>
<text x="64.2" y="160.4">GND</text>
<text x="71.4" y="158.7">34</text>
<text x="21.1" y="162.2">35</text>
<text x="21.1" y="165.7">37</text>
<text x="26.2" y="164">GPIO19/PCM_FS</text>
<text x="26.2" y="167.5">GPIO26</text>
<text x="50" y="167.5">PCM_DIN/GPIO20</text>
<text x="60.9" y="164">GPIO16</text>
<text x="71.4" y="162.2">36</text>
<text x="71.4" y="165.7">38</text>
<text x="21.1" y="169.3">39</text>
<text x="26.2" y="171">GND</text>
<text x="47.9" y="171">PCM_DOUT/GPIO21</text>
<text x="71.4" y="169.3">40</text>
</g>
<g font-size="1.8" fill="#00f">
<text x="143.6" y="23.5">328P_Pin28</text>
<text x="153.9" y="21.4">1</text>
<text x="156.5" y="23.2">VCC</text>
<text x="99.5" y="29.7">L298N_OUT2</text>
<text x="99.5" y="26.2">L298N_OUT1</text>
<text x="143.6" y="27">328P_Pin27</text>
<text x="153.9" y="25">2</text>
<text x="153.9" y="28.5">3</text>
<text x="156.5" y="26.7">SCL</text>
<text x="170" y="29.7">L298N_OUT4</text>
<text x="230" y="29.7">L298N_OUT2</text>
<text x="143.6" y="30.5">328P_Pin26</text>
<text x="153.9" y="32">4</text>
<text x="153.9" y="35.6">5</text>
<text x="156.5" y="30.3">SDA</text>
<text x="156.5" y="33.8">INT</text>
<text x="37" y="40.3">VBUS</text>
<text x="51.9" y="40.3">VBUS</text>
<text x="99.5" y="40.3">328P_Pin4</text>
<text x="99.5" y="36.8">328P_Pin13</text>
<text x="156.5" y="37.3">GND</text>
<text x="170" y="36.8">328P-Pin16</text>
<text x="230" y="36.8">328P-Pin12</text>
<text x="35.7" y="47.4">D_GND</text>
<text x="36.3" y="43.9">D_VSS</text>
<text x="51.9" y="47.4">D_GND</text>
<text x="51.9" y="43.9">D_VSS</text>
<text x="99.5" y="43.9">328P_Pin14</text>
<text x="170" y="43.9">328P-Pin15</text>
<text x="230" y="43.9">328P-Pin11</text>
<text x="38.4" y="50.9">CC1</text>
<text x="51.9" y="50.9">CC1</text>
<text x="170" y="50.9">L298N_OUT3</text>
<text x="230" y="50.9">L298N_OUT1</text>
<text x="38.4" y="54.4">CC2</text>
<text x="51.9" y="54.4">CC2</text>
<text x="99.5" y="54.4">328P_Pin18</text>
<text x="99.5" y="57.9">328P_Pin17</text>
<text x="99.5" y="61.4">328P_Pin19</text>
<text x="99.3" y="66">L298N_OUT3</text>
<text x="99.4" y="69.5">L298N_OUT4</text>
<text x="20.1" y="76.1">MCTR</text>
<text x="26.6" y="77.9">3</text>
<text x="26.6" y="74.4">4</text>
<text x="28.3" y="73.8">X2_MCTR</text>
<text x="29.5" y="77.4">X2_GND</text>
<text x="51.6" y="77.4">X2_GND</text>
<text x="51.9" y="73.8">X2_MCTR</text>
<text x="62.4" y="75.8">M_CTR</text>
<text x="69.6" y="77.9">Data</text>
<text x="21.1" y="79.7">GND</text>
<text x="22.9" y="83.2">TX</text>
<text x="26.6" y="81.4">2</text>
<text x="31" y="80.9">X2_TX</text>
<text x="52" y="80.9">X2_TX</text>
<text x="62.4" y="82.8">TX</text>
<text x="62.4" y="79.3">GND</text>
<text x="21.5" y="86.7">VCC</text>
<text x="26.6" y="84.9">1</text>
<text x="29.7" y="84.4">X2_VCC</text>
<text x="51.9" y="84.4">X2_VCC</text>
<text x="62.4" y="86.4">VCC</text>
<text x="68.3" y="85">Power</text>
<text x="182.4" y="107.4">PITXD0</text>
<text x="228.8" y="104.4">328P_Pin28</text>
<text x="79.5" y="111.6">PITXD0</text>
<text x="228.8" y="111.4">328P_Pin27</text>
<text x="79.4" y="115.1">PIRXD0</text>
<text x="121" y="116.2">SDA</text>
<text x="121.3" y="119.7">SCL</text>
<text x="182.4" y="114.4">PIRXD0</text>
<text x="228.8" y="118.5">328P_Pin26</text>
<text x="121" y="123.2">CLK</text>
<text x="182.4" y="121.5">328P_Pin4</text>
<text x="120.4" y="126.8">GPIO</text>
<text x="122.1" y="137.3">CN</text>
<text x="122.4" y="133.8">CP</text>
<text x="300.6" y="142.6">SCL</text>
<text x="300.6" y="139.1">SDA</text>
<text x="121.1" y="147.9">DN1</text>
<text x="121.4" y="144.4">DP1</text>
<text x="300.6" y="149.7">GPIO</text>
<text x="300.6" y="146.2">CLK</text>
<text x="121.4" y="155">DP0</text>
<text x="121.1" y="158.5">DN0</text>
<text x="300.6" y="160.3">CN</text>
<text x="300.6" y="156.7">CP</text>
<text x="228.8" y="167.9">328P_Pin19</text>
<text x="300.6" y="167.3">DP1</text>
<text x="182.4" y="170.9">328P-Pin11</text>
<text x="300.6" y="170.9">DN1</text>
<text x="182.4" y="177.9">328P-Pin12</text>
<text x="228.8" y="174.9">328P_Pin18</text>
<text x="300.6" y="177.9">DP0</text>
<text x="182.4" y="185">328P_Pin13</text>
<text x="228.8" y="182">328P_Pin17</text>
<text x="300.6" y="181.4">DN0</text>
<text x="229.2" y="189">328P-Pin16</text>
<text x="182.4" y="192">328P_Pin14</text>
<text x="229.4" y="196">328P-Pin15</text>
</g>
</svg>
